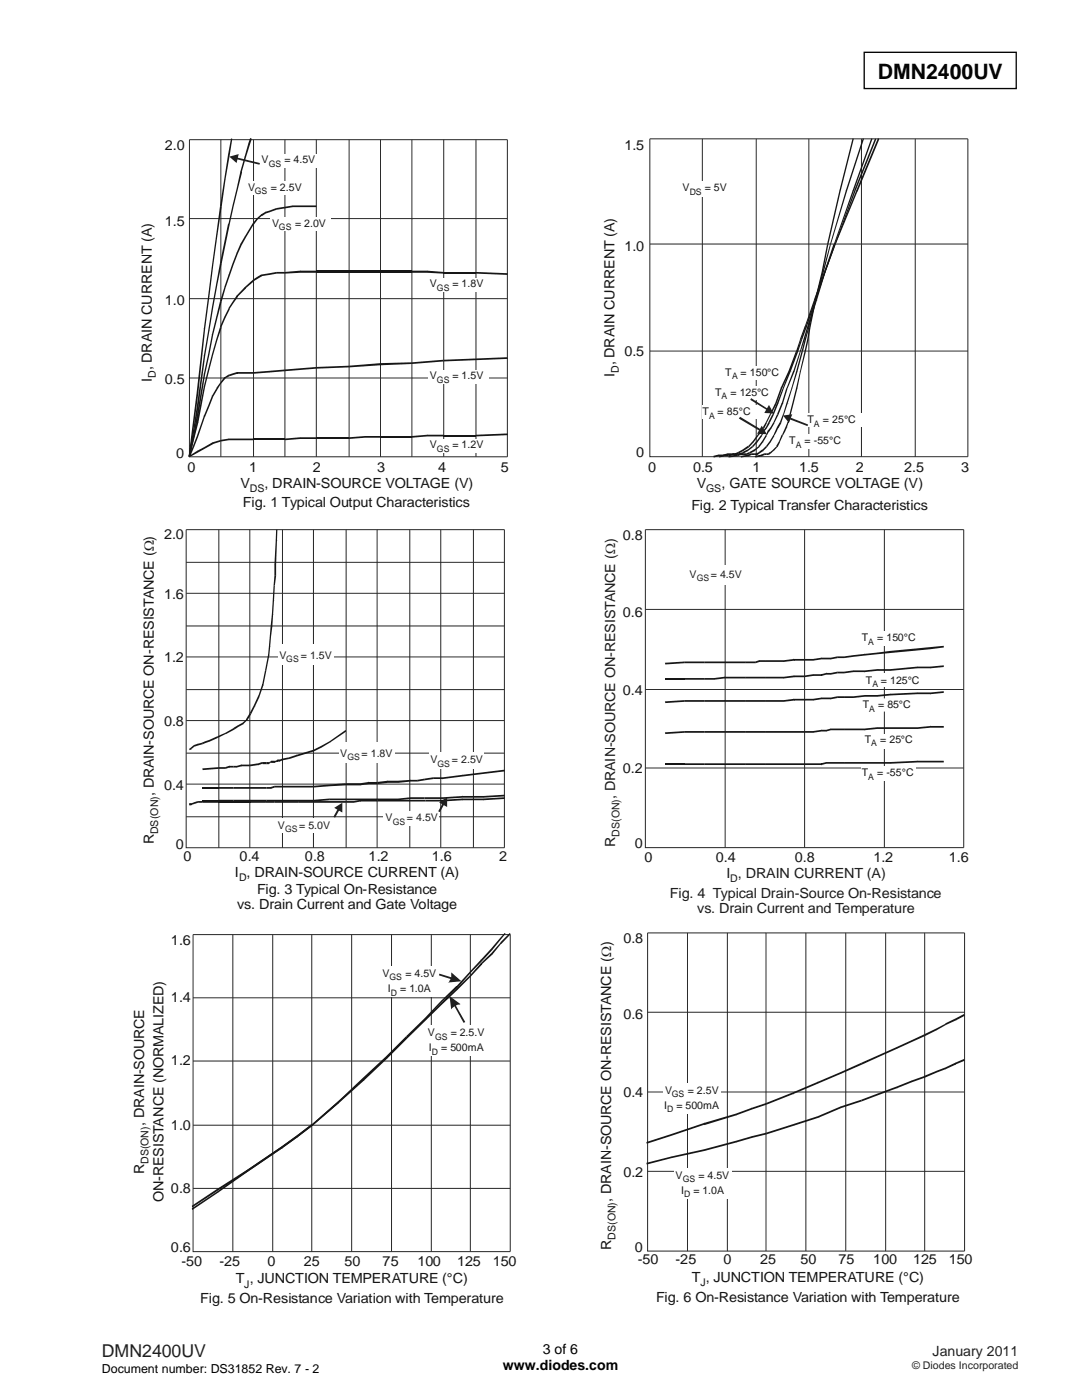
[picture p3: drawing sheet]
<svg xmlns="http://www.w3.org/2000/svg" width="216mm" height="279mm" viewBox="0 0 216 279" stroke-linecap="round" stroke-linejoin="round" font-family="sans-serif">
<path d="M172.4 10.4h30.4v7.3h-30.4z" fill="none" stroke="#000" stroke-width=".26"/>
<g fill="none" stroke="#23282b" stroke-width=".2">
<path d="M37.8 27.9h63.4v63.3h-63.4zM44.1 27.9v63.3M50.6 27.9v63.3M56.9 27.9v63.3M63.1 27.9v63.3M69.7 27.9v63.3M75.9 27.9v63.3M82.2 27.9v63.3M88.5 27.9v63.3M95 27.9v63.3M37.8 59.6h63.4M37.8 43.6h63.4"/>
<path d="M37.8 75.4h63.4"/>
</g>
<g fill="#131516">
<path d="M37.7 91l1.6-1 .2 .3-1.7 .9zM39.3 90l.1 .1zM39.3 90l1.5-.8 .1 .4-1.4 .7zM40.9 89.4v.2zM40.8 89.2l1.6-.9 .1 .3-1.6 1zM42.4 88.3l.1 .2zM42.4 88.3l1.7-.5v.3l-1.6 .5z"/>
<path d="M44.1 87.8l1.6-.3v.4l-1.6 .2zM45.7 87.5v.2zM45.7 87.5h1.6v.4h-1.6zM47.3 87.5h3.3v.4h-3.3z"/>
</g>
<path d="M50.6 87.7h6.3" fill="none" stroke="#131516" stroke-width=".34"/>
<path d="M56.9 87.5l3-.2v.3l-3 .3zM59.9 87.3v.1zM59.9 87.3h3.2v.3h-3.2z" fill="#131516"/>
<path d="M63.1 87.4h6.6" fill="none" stroke="#131516" stroke-width=".34"/>
<path d="M69.7 87.3l3.2-.3v.4l-3.2 .2zM72.9 87v.2zM72.9 87h3v.4h-3z" fill="#131516"/>
<path d="M75.9 87.2h6.3" fill="none" stroke="#131516" stroke-width=".34"/>
<path d="M82.2 87l3-.2v.3l-3 .3zM85.2 86.8v.1zM85.2 86.8h3.3v.3h-3.3z" fill="#131516"/>
<path d="M88.5 86.9h6.5" fill="none" stroke="#131516" stroke-width=".34"/>
<g fill="#131516">
<path d="M95 86.8l6.2-.3 .1 .3-6.3 .3z"/>
<path d="M56.9 73.7l6.2-.5v.4l-6.2 .5z"/>
<path d="M63.1 73.2l6.6-.2v.3l-6.6 .3z"/>
<path d="M69.7 73l6.2-.5v.4l-6.2 .4z"/>
<path d="M75.9 72.5l6.3-.2v.3l-6.3 .3z"/>
<path d="M82.2 72.3l6.3-.5v.3l-6.3 .5z"/>
<path d="M88.5 71.8l6.5-.3v.4l-6.5 .2z"/>
<path d="M95 71.5l6.2-.2 .1 .3-6.3 .3z"/>
<path d="M38.5 89l.2 .2-.8 2-.3-.1zM39.2 87.1l.3 .2-.8 1.9-.2-.2zM39.4 87.2l.1 .1zM40.7 83l.2 .1-1.4 4.2-.3-.2zM40.7 83l.2 .1zM41.5 80.9l.3 .2-.9 2-.2-.1zM42.3 79l.2 .2-.7 1.9-.3-.2zM42.3 79l.2 .1zM43.1 77.6l.3 .1-.9 1.5-.2-.2zM43.1 77.5l.1 .1zM44 76.3l.2 .2-.8 1.2-.3-.2z"/>
<path d="M44.7 75.3l.3 .2-.8 1-.2-.2zM44.7 75.3l.2 .1zM44.8 75.3l.8-.5 .2 .3-.9 .4zM45.6 74.8l.1 .1zM45.7 74.8l.7-.3 .1 .3-.7 .3zM46.4 74.5l.9-.2 .1 .3-.9 .2zM47.3 74.3v.1zM47.3 74.3h1.6v.3h-1.6zM48.9 74.3h1.7v.3h-1.7z"/>
<path d="M50.6 74.3l3.2-.3v.3l-3.2 .3zM53.8 74.2v.1zM53.8 74l3.1-.3v.4l-3.1 .2z"/>
<path d="M38.5 87.6l.2 .1-.8 3.5-.3-.1zM39.2 84.2l.4 .1-.9 3.4-.2-.1zM39.4 84.2l.2 .1zM40.7 77l.2 .1-1.3 7.2-.4-.1zM40.7 77l.2 .1zM41.5 73.7h.3l-.9 3.4-.2-.1zM42.3 70.7l.2 .1-.7 2.9h-.3zM43.1 67.7l.3 .1-.9 3-.2-.1zM43.9 65.3l.3 .1-.8 2.4-.3-.1z"/>
<path d="M44.7 63.2l.3 .2-.8 2-.3-.2zM44.7 63.2l.2 .1zM45.6 61.6l.2 .1-.8 1.7-.3-.2zM45.6 61.5l.1 .1zM46.4 60.3l.2 .2-.8 1.2-.2-.2zM47.2 59l.3 .3-.9 1.2-.2-.2zM47.2 59l.1 .2zM48.8 57.3l.3 .3-1.7 1.7-.2-.3zM48.8 57.3l.1 .1zM48.8 57.3l1.7-1.5 .2 .3-1.7 1.5z"/>
<path d="M50.5 55.8l.8-.5 .1 .3-.8 .5zM51.3 55.3l.8-.5 .2 .3-.9 .5zM52.1 54.8l.1 .1zM52.2 54.8l1.6-.3v.4l-1.6 .2zM53.8 54.7v.2zM53.8 54.5l1.4-.2v.3l-1.4 .3zM55.2 54.3v.1zM55.2 54.3h1.7v.3h-1.7z"/>
<path d="M56.9 54.3l3-.3v.4l-3 .2zM59.9 54v.2zM59.9 54h3.2v.4h-3.2z"/>
</g>
<path d="M63.1 54.2h19.1" fill="none" stroke="#131516" stroke-width=".42"/>
<path d="M82.2 54h3v.4h-3zM85.2 54v.2zM85.2 54l3.3 .3v.3l-3.3-.2z" fill="#131516"/>
<path d="M88.5 54.4h6.5" fill="none" stroke="#131516" stroke-width=".34"/>
<g fill="#131516">
<path d="M95 54.3l6.3 .2-.1 .4-6.2-.3z"/>
<path d="M38.5 87.2l.2 .1-.8 3.9-.3-.1zM38.6 87.2l.1 .1zM39.2 83l.4 .1-.9 4.2-.2-.1zM39.4 83.1h.2zM40.7 74.6l.2 .1-1.3 8.4-.4-.1zM40.7 74.6l.2 .1zM41.5 70.7l.3 .1-.9 3.9-.2-.1zM42.3 66.7l.2 .1-.7 4-.3-.1zM42.3 66.7l.2 .1zM43.1 63.2l.3 .2-.9 3.4-.2-.1zM43.1 63.2l.1 .1zM43.9 60.1l.3 .1-.8 3.2-.3-.2z"/>
<path d="M44.7 57.4l.3 .1-.8 2.7-.3-.1zM44.7 57.3l.2 .1zM45.6 54.9l.2 .1-.8 2.5-.3-.2zM45.6 54.9h.1zM46.4 52.7l.2 .1-.8 2.2-.2-.1zM47.2 50.5l.3 .1-.9 2.2-.2-.1zM47.2 50.5h.1zM48 48.7l.2 .2-.7 1.7-.3-.1zM48 48.7l.1 .2zM48.8 47.2l.3 .2-.9 1.5-.2-.2zM48.8 47.2l.1 .1zM50.4 44.6l.3 .1-1.6 2.7-.3-.2z"/>
<path d="M51.3 43.5l.1 .3-.7 1-.3-.2zM51.3 43.5l.1 .1zM51.3 43.5l.8-.7 .2 .2-.9 .8zM52.1 42.8l.1 .1zM52.1 42.8l.9-.5v.3l-.7 .5zM53 42.3v.1zM53 42.3l.8-.3v.4l-.8 .2zM53.8 42.2v.2zM53.8 42l1.4-.5v.3l-1.4 .6zM55.2 41.5v.2zM55.2 41.5l1.7-.2v.3l-1.7 .2z"/>
<path d="M56.9 41.3l1.6-.3v.3l-1.6 .3zM58.5 41v.2zM58.5 41h1.4v.3h-1.4zM59.9 41h1.6v.3h-1.6zM61.5 41h1.6v.3h-1.6z"/>
<path d="M38.5 86.2l.2 .1-.8 4.9-.3-.1zM39.2 81.3l.4 .1-.9 4.9-.2-.1zM39.4 81.3l.2 .1zM40.7 71h.2l-1.3 10.4-.4-.1zM40.7 71h.2zM41.5 66h.3l-.9 5h-.2zM42.3 61.3l.2 .1-.7 4.6h-.3zM43.1 56.6l.3 .1-.9 4.7-.2-.1zM43.1 56.6l.1 .1zM43.9 52.5l.3 .1-.8 4.1-.3-.1z"/>
<path d="M45.5 44.6l.3 .1-1.6 7.9-.3-.1zM45.5 44.6h.2zM46.4 41.2l.2 .1-.8 3.4-.2-.1zM47.2 37.7l.3 .1-.9 3.5-.2-.1zM48 34.2l.3 .2-.8 3.4-.3-.1zM48 34.2l.1 .1zM48.8 31.3l.3 .1-.9 3-.2-.2zM48.8 31.3h.1zM49.6 28.6l.3 .1-.8 2.7-.3-.1zM49.6 28.6h.1zM49.9 27.5l.3 .2-.3 1-.3-.1z"/>
<path d="M39.2 78.3l.4 .1-1.7 12.8-.3-.1zM39.4 78.3l.2 .1zM40.7 65.5l.2 .1-1.3 12.8-.4-.1zM40.7 65.5h.2zM41.5 59.1l.3 .1-.9 6.4-.2-.1zM41.5 59.1l.1 .1zM42.3 53h.2l-.7 6.2-.3-.1zM43.1 46.8l.3 .1-.9 6.1h-.2zM43.9 41.2l.3 .1-.8 5.6-.3-.1z"/>
<path d="M44.7 35.8h.3l-.8 5.5-.3-.1zM44.7 35.8h.2zM45.5 30.8l.3 .1-.8 4.9h-.3zM46.1 27.6l.3 .1-.6 3.2-.3-.1z"/>
</g>
<g fill="#fff">
<path d="M85.4 73.8h12v2.7h-12z"/>
<path d="M53.9 43.5h12v2.6h-12z"/>
<path d="M49.1 36.3h12v2.6h-12z"/>
<path d="M51.9 30.8h12v2.7h-12z"/>
</g>
<path d="M47.3 31.4l4.6 1.1-.1 .4-4.6-1.1z" fill="#1f1a17"/>
<path d="M45.8 31.3l1.8-.5-.4 1.7z" fill-rule="evenodd" fill="#1f1a17"/>
<g fill="#fff">
<path d="M85.4 87.6h12v2.7h-12z"/>
<path d="M85.4 55.5h12v2.7h-12z"/>
</g>
<path d="M129.7 27.7h63.4v63.4h-63.4zM140.1 27.7v63.4M150.9 27.7v63.4M161.4 27.7v63.4M171.9 27.7v63.4M182.6 27.7v63.4M129.7 48.7h63.4M129.7 70.1h63.4" fill="none" stroke="#23282b" stroke-width=".2"/>
<g fill="#131516">
<path d="M150.6 91l1.4-.3v.4l-1.3 .2zM152 90.9v.2zM151.9 90.7l.6-.2 .1 .3-.6 .3zM152.5 90.5l.1 .1zM152.6 90.5h.3v.3h-.3z"/>
<path d="M152.9 90.5h.4v.3h-.4zM153.3 90.6l.1 .2zM153.3 90.5l.3-.3 .2 .4-.4 .2z"/>
<path d="M153.6 90.3l.6-.5 .1 .2-.5 .6zM154.3 89.9l.1 .1zM154.2 89.8l.8-.8v.3l-.6 .7z"/>
<path d="M155.5 88l.1 .3-.5 1-.2-.3zM155.6 88.1v.2zM156 86.7l.2 .2-.6 1.3-.1-.2z"/>
<path d="M156.4 86l.3 .1-.5 .8-.1-.2zM156.7 85.2l.3 .2-.3 .7-.3-.1zM156.9 85.3l.1 .1zM157.2 84.2l.1 .2-.3 1-.3-.2zM157.2 84.3l.2 .1zM157.5 82.8h.3l-.4 1.6-.2-.1z"/>
<path d="M158.1 80.5l.2 .1-.5 2.2h-.3zM158.9 77.4l.2 .1-.8 3.1-.2-.1zM158.9 77.4l.2 .1zM159.6 74.1l.2 .1-.7 3.3-.2-.1zM160.5 70.1h.3l-1 4.1-.2-.1z"/>
<path d="M161.1 67.8l.2 .1-.5 2.2h-.3zM161.2 67.8l.1 .1zM161.5 65.2l.2 .1-.4 2.6-.2-.1zM162.6 59.9l.2 .1-1.1 5.3-.2-.1zM163.9 54.3l.3 .1-1.4 5.6-.2-.1zM164 54.3l.2 .1zM165 48.7l.3 .1-1.1 5.6-.3-.1z"/>
<path d="M167.5 38l.2 .1-2.4 10.7-.3-.1zM170.1 27.6l.3 .1-2.7 10.4-.2-.1z"/>
<path d="M147.8 91l1.6-.3v.4l-1.6 .2zM149.4 90.9v.2zM149.3 90.7l.6-.2 .1 .3-.6 .3zM149.9 90.5l.1 .1zM150 90.5h.5v.3h-.5z"/>
<path d="M150.5 90.5h.6v.3h-.6zM151.1 90.6l.1 .2zM151 90.5l.4-.3 .1 .4-.3 .2z"/>
<path d="M151.4 90.2l.7-.5 .2 .3-.8 .6zM152.2 89.9l.1 .1zM152.1 89.8l.7-.8 .2 .3-.7 .7z"/>
<path d="M153.6 88l.2 .3-.8 1-.2-.3zM153.7 88.1l.1 .2zM154.4 86.7l.1 .3-.7 1.3-.2-.3z"/>
<path d="M154.7 86l.3 .1-.5 .8-.1-.2zM155 85.2l.3 .2-.3 .7-.3-.1zM155 85.2l.2 .1zM155.6 84.2l.3 .3-.6 1-.3-.3zM155.7 84.3l.2 .2zM156.2 82.7l.2 .1-.5 1.6-.3-.2z"/>
<path d="M156.9 80.5l.3 .1-.8 2.2h-.2zM157.1 80.5l.1 .1zM157.9 77.4l.2 .1-.9 3.1-.3-.1zM158 77.4l.1 .1zM158.9 74.1l.2 .1-1 3.3-.2-.1zM158.9 74.1l.2 .1zM160 70.1h.2l-1.1 4.1-.2-.1z"/>
<path d="M160.5 67.8l.3 .1-.6 2.2h-.2zM161.3 65.2l.2 .1-.7 2.6-.3-.1zM161.4 65.2l.1 .1zM162.6 59.9l.2 .1-1.3 5.3-.3-.1zM164.1 54.3l.3 .1-1.6 5.6-.2-.1zM165.6 48.7l.2 .1-1.4 5.6-.3-.1z"/>
<path d="M168.8 38l.2 .1-3.2 10.7-.2-.1zM168.8 38h.1zM172.1 27.6l.3 .1-3.4 10.4-.2-.1z"/>
<path d="M145.4 91l1.7-.3v.4l-1.7 .2zM147.1 90.9l.1 .2zM147.1 90.7l.7-.2v.3l-.6 .3zM147.8 90.5v.1zM147.8 90.5h.6v.3h-.6z"/>
<path d="M148.4 90.5h.4v.3h-.4zM148.8 90.5h.1v.3h-.1zM148.9 90.6l.1 .2zM148.9 90.5l.6-.3 .1 .4-.6 .2z"/>
<path d="M149.5 90.2l1-.5 .1 .3-1 .6zM150.5 89.9l.1 .1zM150.4 89.8l1-.8 .1 .3-.9 .7z"/>
<path d="M152.1 88l.2 .3-.8 1-.2-.3zM152.2 88.1l.1 .2zM152.8 86.7l.2 .3-.7 1.3-.2-.3z"/>
<path d="M153.2 86l.2 .1-.4 .8-.2-.2zM153.2 86l.1 .1zM153.8 85.2l.1 .3-.5 .7-.2-.2zM153.9 85.3v.2zM154.4 84.2l.1 .3-.6 1-.1-.3zM154.5 84.3v.2zM155 82.7l.3 .1-.8 1.6-.1-.2z"/>
<path d="M156 80.4l.2 .2-.9 2.2-.3-.1zM156.1 80.5l.1 .1zM156.9 77.4l.3 .1-1 3.1-.2-.1zM157 77.3l.1 .1h-.2zM158.3 74l.2 .2-1.3 3.3-.2-.2zM158.3 74.1l.2 .1zM159.6 70.1h.2l-1.3 4.1-.2-.1z"/>
<path d="M160.3 67.8l.2 .1-.7 2.2h-.2zM160.5 67.8v.1zM161.1 65.2l.2 .1-.8 2.6-.2-.1zM161.1 65.2h.1zM162.8 59.9l.2 .1-1.7 5.3-.2-.1zM162.9 59.9l.1 .1zM164.4 54.3l.3 .1-1.7 5.6-.2-.1zM164.4 54.3h.2zM166.3 48.7l.3 .1-1.9 5.6-.3-.1z"/>
<path d="M170.1 38l.3 .1-3.8 10.7-.2-.1zM173.8 27.6l.3 .1-3.7 10.4-.3-.1z"/>
<path d="M143.5 91l1-.3v.4l-1 .2zM144.5 90.7v.2zM144.5 90.7h.9v.4h-.9zM145.4 90.9l.1 .2zM145.4 90.7l.9-.2 .1 .3-.9 .3zM146.3 90.5v.1zM146.3 90.5h.8v.3h-.8z"/>
<path d="M147.1 90.5h.6v.3h-.6zM147.7 90.6v.2zM147.6 90.5l.6-.3 .1 .4-.6 .2z"/>
<path d="M148.2 90.2l.9-.5 .1 .3-.9 .6zM149.2 89.9v.1zM149.1 89.8l1-.8 .1 .3-1 .7z"/>
<path d="M151 88l.2 .3-1 1-.1-.3zM151.1 88.1l.1 .2zM151.9 86.7l.2 .3-.9 1.3-.2-.3z"/>
<path d="M152.3 86l.2 .1-.4 .8-.2-.2zM152.3 86v.1zM152.8 85.2l.2 .3-.6 .7-.1-.2zM152.9 85.3l.1 .2zM153.4 84.2l.2 .3-.6 1-.2-.3zM153.5 84.3l.1 .2zM154.1 82.7l.3 .1-.8 1.6-.2-.2z"/>
<path d="M155 80.4l.3 .2-.9 2.2-.3-.1zM155.2 80.5l.1 .1zM156.2 77.3l.2 .2-1.1 3.1-.3-.2zM156.2 77.3l.1 .1zM157.5 74l.3 .2-1.4 3.3-.2-.2zM157.7 74.1l.1 .1zM159 70l.3 .1-1.5 4.1-.3-.2z"/>
<path d="M159.8 67.8l.2 .1-.7 2.2h-.3zM159.8 67.7l.1 .1zM160.7 65.2l.3 .1-1 2.6-.2-.2zM160.8 65.2l.2 .1zM162.6 59.9l.2 .1-1.8 5.3-.3-.1zM162.7 59.9l.1 .1zM164.4 54.3l.3 .1-1.9 5.6-.2-.1zM164.4 54.3h.2zM166.6 48.7l.1 .1-2 5.6-.3-.1z"/>
<path d="M170.5 38l.2 .1-4 10.7-.1-.1zM170.5 38h.1zM174.6 27.6l.3 .2-4.2 10.3-.2-.1z"/>
<path d="M142.3 91l1.1-.3v.4l-1 .2zM143.4 90.7v.2zM143.4 90.7h.9v.4h-.9zM144.3 90.9v.2zM144.3 90.7l.9-.2v.3l-.9 .3zM145.2 90.5v.1zM145.2 90.5h.8v.3h-.8z"/>
<path d="M146 90.5h.3v.3h-.3zM146.3 90.5h.4v.3h-.4zM146.7 90.6v.2zM146.7 90.5l.6-.3v.4l-.6 .2z"/>
<path d="M147.3 90.2l.9-.5 .1 .3-1 .6zM148.3 89.9v.1zM148.2 89.7l1.1-.8 .2 .4-1.2 .7z"/>
<path d="M150.2 88l.2 .3-.9 1-.2-.3zM150.3 88.1l.1 .2zM151.2 86.7l.1 .3-.9 1.3-.2-.3z"/>
<path d="M151.7 86l.2 .2-.6 .8-.1-.3zM152.3 85.2l.1 .3-.5 .7-.2-.2zM152.3 85.3l.2 .2zM152.8 84.2l.2 .3-.5 1-.2-.3zM152.9 84.3l.1 .2zM153.6 82.7l.2 .1-.8 1.6-.2-.2z"/>
<path d="M154.7 80.4l.3 .2-1.2 2.2-.2-.1zM154.8 80.5l.2 .1zM155.8 77.3l.3 .2-1.1 3.1-.3-.2zM155.8 77.3l.2 .1zM157.3 74l.3 .2-1.5 3.3-.3-.2zM157.4 74.1l.2 .1zM158.9 70l.1 .1-1.4 4.1-.3-.2z"/>
<path d="M159.6 67.8l.2 .1-.7 2.2h-.2zM159.6 67.7l.1 .1zM160.5 65.2l.2 .1-.9 2.6-.2-.2zM160.6 65.2l.1 .1zM162.4 59.9l.3 .1-2 5.3-.2-.1zM162.4 59.8l.1 .1zM164.4 54.3l.3 .1-2 5.6-.3-.2zM166.6 48.7l.1 .1-2 5.6-.3-.1z"/>
<path d="M170.9 38l.2 .1-4.4 10.7-.1-.2zM170.9 38h.1zM175.2 27.5l.3 .3-4.4 10.4-.2-.2z"/>
</g>
<g fill="#fff">
<path d="M135.6 36.2h10.6v3h-10.6z"/>
<path d="M157.3 86.7h11v2.8h-11z"/>
<path d="M161 82.5h10.9v2.8h-10.9z"/>
<path d="M142.5 77h10.9v2.8h-10.9z"/>
<path d="M144.6 73h11.3v2.8h-11.3z"/>
</g>
<g fill="#1f1a17">
<path d="M149.9 79.5l3.3 2.1-.2 .2-3.3-2z"/>
<path d="M157.8 83.4l3.4 1.3-.1 .3-3.5-1.3z"/>
</g>
<g fill="#1f1a17">
<path d="M153.4 80.8l1 1.7-1.9-.1 .9-1.6 1 1.7z" fill-rule="evenodd"/>
<path d="M156.2 82.9l1.9-.2-.7 1.7z" fill-rule="evenodd"/>
</g>
<path d="M140.1 80.8h10.9v2.8h-10.9z" fill="#fff"/>
<path d="M147.7 83.2l4 2.4-.1 .4-4.2-2.5z" fill="#1f1a17"/>
<path d="M152 85l1 1.7-1.9-.1 .9-1.6 1 1.7z" fill-rule="evenodd" fill="#1f1a17"/>
<g fill="none" stroke="#23282b" stroke-width=".2">
<path d="M37.1 105.7h63.5v63.5h-63.5zM37.1 112.2h63.5M37.1 118.4h63.5M43.7 105.7v63.5M49.8 105.7v63.5M56.4 105.7v63.5M62.5 105.7v63.5M69.1 105.7v63.5M75.2 105.7v63.5M81.8 105.7v63.5M87.9 105.7v63.5M94.5 105.7v63.5"/>
<path d="M37.1 137.6h63.5M37.1 124.9h63.5M37.1 131.1h63.5M37.1 150.3h63.5M37.1 156.5h63.5M37.1 143.8h63.5M37.1 163h63.5"/>
</g>
<g fill="#131516">
<path d="M40.4 153.4l3.3-.3v.3l-3.3 .3z"/>
<path d="M43.7 153.1h.7v.3h-.7zM44.4 153.1h.5v.3h-.5zM44.9 153.3l.1 .1zM44.9 153.1l.8-.3 .1 .4-.8 .2zM45.7 152.8v.2zM45.7 152.8h.9v.4h-.9z"/>
<path d="M46.6 152.8h.6v.4h-.6zM47.2 153v.2zM47.2 152.8l1-.2v.3l-1 .3zM48.2 152.6v.2zM48.2 152.6h1.6v.3h-1.6zM49.8 152.8l.1 .1zM49.8 152.6l1.7-.3 .1 .4-1.7 .2zM51.6 152.5v.2zM51.5 152.3l.8-.2 .1 .3-.8 .3zM52.3 152.1l.1 .2zM52.4 152.1h.7v.4h-.7z"/>
<path d="M53.1 152.1h.6v.4h-.6zM53.7 152.3v.2zM53.7 152.2l.3-.3 .1 .3-.4 .2zM54.1 151.8v.2zM54.1 151.8h.7v.5h-.7zM54.8 152v.3zM54.8 151.9l.6-.2v.3l-.6 .2zM55.4 151.6v.2zM55.4 151.6h.4v.4h-.4zM55.8 151.8v.2zM55.7 151.7l.6-.3 .1 .3-.6 .3z"/>
<path d="M56.3 151.4l1.3-.2v.3l-1.2 .2zM57.6 151.3l.1 .2zM57.6 151.2l1.6-.6v.4l-1.5 .5zM59.2 150.6v.2zM59.2 150.6l1.7-.5v.4l-1.7 .5zM60.9 150.1l1.6-.5 .1 .4-1.7 .5z"/>
<path d="M62.5 149.6l1.6-.7 .1 .3-1.6 .8zM64.1 149l.1 .2zM64.1 148.9l1.7-1v.3l-1.6 1zM65.8 148v.2zM65.8 147.9l3.2-2.2 .1 .3-3.3 2.2z"/>
</g>
<path d="M40.4 157.2h3.3" fill="none" stroke="#131516" stroke-width=".34"/>
<g fill="#131516">
<path d="M43.7 157.1h.7v.3h-.7zM44.4 157.1h.5v.3h-.5zM44.9 157.1h.8v.3h-.8zM45.7 157.1h.9v.3h-.9z"/>
<path d="M46.6 157.1h.6v.3h-.6zM47.2 157.1h1v.3h-1zM48.2 157.1h1.6v.3h-1.6zM49.8 157.1h1.8v.3h-1.8zM51.6 157.1h.8v.3h-.8zM52.4 157.1h.7v.3h-.7z"/>
<path d="M53.1 157.1h.6v.3h-.6zM53.7 157.1h.4v.3h-.4zM54.1 157.2v.2zM54 157.1l.8-.3v.4l-.7 .2zM54.8 156.8v.2zM54.8 156.8h.6v.4h-.6zM55.4 156.8h.4v.4h-.4zM55.8 156.8h.6v.4h-.6z"/>
<path d="M56.4 156.8h1.2v.4h-1.2zM57.6 156.8h1.6v.4h-1.6zM59.2 156.8h1.7v.4h-1.7zM60.9 156.8h1.6v.4h-1.6z"/>
<path d="M62.5 156.8l3.3-.2v.3l-3.2 .3zM65.8 156.6l3.2-.3 .1 .4-3.3 .2z"/>
<path d="M69.1 156.3h1.4v.4h-1.4zM70.5 156.3h1.4v.4h-1.4zM71.9 156.5v.2zM71.9 156.3l1.7-.2v.4l-1.7 .2zM73.6 156.1v.2zM73.6 156.1h1.6v.4h-1.6z"/>
<path d="M75.2 156.1l2.2-.3v.4l-2.1 .3zM77.4 155.8v.3zM77.4 155.8h2.1v.4h-2.1zM79.5 156.1v.1zM79.5 155.8l2.4-.2v.4l-2.4 .2zM81.9 155.6v.2zM81.9 155.6h1.3v.4h-1.3zM83.2 155.8l.1 .2zM83.2 155.6l1.5-.2 .1 .3-1.5 .3z"/>
<path d="M84.7 155.4l1.7-.3 .1 .4-1.7 .2zM86.4 155.1l.1 .2zM86.5 155.1h1.9v.4h-1.9zM88.4 155.3v.2zM88.4 155.1l4-.5v.4l-4 .5zM92.4 154.6v.2zM92.4 154.6l4.1-.5v.4l-4.1 .5zM96.5 154.1l4.1-.5 .1 .3-4.2 .6z"/>
</g>
<path d="M40.4 159.8h3.3" fill="none" stroke="#131516" stroke-width=".34"/>
<g fill="#131516">
<path d="M43.7 159.6h.7v.4h-.7zM44.4 159.6h.5v.4h-.5zM44.9 159.6h.8v.4h-.8zM45.7 159.6h.9v.4h-.9z"/>
<path d="M46.6 159.6h.6v.4h-.6zM47.2 159.6h1v.4h-1zM48.2 159.6h1.6v.4h-1.6zM49.8 159.6h1.8v.4h-1.8zM51.6 159.6h.8v.4h-.8zM52.4 159.6h.7v.4h-.7z"/>
<path d="M53.1 159.6h.6v.4h-.6zM53.7 159.6h.4v.4h-.4zM54.1 159.6h.7v.4h-.7zM54.8 159.6h.6v.4h-.6zM55.4 159.6h.4v.4h-.4zM55.8 159.6h.6v.4h-.6z"/>
<path d="M56.4 159.6h1.2v.4h-1.2zM57.6 159.6h1.6v.4h-1.6zM59.2 159.6h1.7v.4h-1.7zM60.9 159.6h1.6v.4h-1.6z"/>
<path d="M62.5 159.6l3.3-.2v.3l-3.2 .3zM65.8 159.4v.1zM65.8 159.4h3.3v.3h-3.3z"/>
<path d="M69.1 159.4h1.4v.3h-1.4zM70.5 159.4h1.4v.3h-1.4zM71.9 159.4h1.7v.3h-1.7zM73.6 159.4h1.6v.3h-1.6z"/>
<path d="M75.2 159.4h2.2v.3h-2.2zM77.4 159.4h2.1v.3h-2.1zM79.5 159.5v.2zM79.5 159.4l2.4-.3v.3l-2.4 .3zM81.9 159.1v.2zM81.9 159.1h1.3v.3h-1.3zM83.2 159.1h1.5v.3h-1.5z"/>
<path d="M84.7 159.1h1.8v.3h-1.8zM86.5 159.1h1.9v.3h-1.9zM88.4 159.3v.1zM88.4 159.1l4-.2v.3l-4 .2zM92.4 158.9v.1zM92.4 158.9h4.1v.3h-4.1zM96.5 159v.2zM96.5 158.9l4.1-.3 .1 .3-4.2 .3z"/>
<path d="M37.7 149.5l.4-.3 .1 .3-.4 .2zM38.2 149.4v.1zM38.1 149.2l.6-.5 .1 .3-.6 .5z"/>
<path d="M38.7 148.7l.7-.3 .1 .4-.7 .2zM39.4 148.4l.1 .2zM39.4 148.4l1-.2v.3l-.9 .3z"/>
<path d="M40.4 148.2l.6-.3v.4l-.6 .2zM41 147.9v.2zM41 147.9l.7-.2 .1 .3-.8 .3zM41.8 147.8v.2zM41.7 147.7l1.7-.8 .1 .4-1.7 .7z"/>
<path d="M43.4 146.9l1.5-.6 .1 .2-1.5 .8zM45 146.3l.1 .2zM44.9 146.3l1.8-1.1 .1 .4-1.7 .9z"/>
<path d="M46.6 145.2l.9-.5 .1 .4-.8 .5zM47.5 144.7v.2zM47.5 144.7l.9-.5 .1 .4-.9 .5zM48.4 144.4l.1 .2zM48.4 144.2l.8-.6 .1 .2-.8 .8zM49.2 143.6l.1 .2zM49.8 142.3l.3 .2-.8 1.3-.2-.2z"/>
<path d="M50.6 140.8l.3 .2-.8 1.5-.3-.2zM50.8 140.9l.1 .1zM51.5 138.8l.3 .3-.9 1.9-.3-.2zM51.7 139l.1 .1zM52.3 136.6l.3 .2-.8 2.2-.3-.1zM52.5 136.7l.1 .1zM52.9 133.7l.2 .1-.5 3-.3-.1z"/>
<path d="M53.5 130.7l.2 .1-.6 3-.2-.1zM53.6 130.8h.1zM53.7 129l.2 .1-.2 1.7h-.2zM53.8 129l.1 .1zM53.8 127h.3l-.2 2.1-.2-.1zM54 125l.3 .1-.2 1.9h-.3zM54.2 125.1h.1zM54.3 122.6h.2l-.2 2.5-.3-.1zM54.3 122.6h.2zM54.4 119.8h.3l-.2 2.8h-.2zM54.6 116.9h.2l-.1 2.9h-.3z"/>
<path d="M54.8 114.9h.3l-.3 2h-.2zM54.9 114.9h.2zM54.8 112.6h.3v2.3h-.3zM54.8 112.6h.1zM55 107.9h.3l-.2 4.7h-.3zM55.1 107.9h.2zM55.1 105.7h.3l-.1 2.2h-.3z"/>
<path d="M37.7 160.3h.5v.4h-.5zM38.2 160.5v.2zM38.1 160.4l.6-.3 .1 .4-.6 .1z"/>
<path d="M38.7 160.1l.7-.2 .1 .3-.7 .3zM39.4 159.9l.1 .1zM39.5 159.9h.9v.3h-.9z"/>
<path d="M40.4 159.9h.6v.3h-.6zM41 159.9h.8v.3h-.8zM41.8 159.9h1.7v.3h-1.7z"/>
</g>
<path d="M43.5 160h6.4" fill="none" stroke="#131516" stroke-width=".34"/>
<g fill="#131516">
<path d="M49.9 159.9h1.8v.3h-1.8zM51.7 159.9h.8v.3h-.8zM52.5 159.9h.6v.3h-.6z"/>
<path d="M53.1 159.9h.5v.3h-.5zM53.6 159.9h.4v.3h-.4zM54 159.9h.8v.3h-.8z"/>
<path d="M54.8 159.9h.7v.3h-.7zM55.5 159.9h.2v.3h-.2zM55.7 159.9h.6v.3h-.6z"/>
<path d="M56.3 159.9h.7v.3h-.7zM57 159.9h.8v.3h-.8zM57.8 159.9h1.7v.3h-1.7z"/>
<path d="M59.5 159.9h.8v.3h-.8zM60.3 159.9h.6v.3h-.6zM60.9 159.9h.7v.3h-.7zM61.6 159.9h.9v.3h-.9z"/>
<path d="M62.5 159.9h1.4v.3h-1.4zM63.9 159.9h1.7v.3h-1.7zM65.6 159.9h1.7v.3h-1.7zM67.3 159.9h1.8v.3h-1.8z"/>
<path d="M69.1 159.9h1.5v.3h-1.5zM70.6 160v.2zM70.6 159.9l1.3-.3v.4l-1.3 .2zM71.9 159.6v.2zM71.9 159.6h1.7v.4h-1.7zM73.6 159.6h1.7v.4h-1.7z"/>
<path d="M75.3 159.6h2.1v.4h-2.1zM77.4 159.6h2.2v.4h-2.2zM79.6 159.6h2.4v.4h-2.4zM82 159.6h1.4v.4h-1.4zM83.4 159.6h1.5v.4h-1.5z"/>
<path d="M84.9 159.6h1.7v.4h-1.7zM86.6 159.6h1.7v.4h-1.7zM88.3 159.8v.2zM88.3 159.6l4-.2 .1 .3-4.1 .3zM92.3 159.4v.1zM92.3 159.4h4.2v.3h-4.2zM96.5 159.5v.2zM96.5 159.4l4.2-.3v.3l-4.2 .3z"/>
</g>
<g fill="#fff">
<path d="M67.8 148.2h11v4.1h-11z"/>
<path d="M76.6 161.8h11v3h-11z"/>
<path d="M85.6 150.2h10.9v3.2h-10.9z"/>
<path d="M55.6 128.7h11v4h-11z"/>
<path d="M55.2 163.3h10.9v3h-10.9z"/>
</g>
<g fill="#1f1a17">
<path d="M67.4 161.5l.3 .1-.8 1.6-.4-.2z"/>
<path d="M88.3 160.4l.3 .1-.8 1.6-.4-.2z"/>
</g>
<g fill="#1f1a17">
<path d="M66.7 161.2l1.6-1v2l-1.6-1 1.6-1z" fill-rule="evenodd"/>
<path d="M87.6 160.1l1.6-1v2l-1.6-1 1.6-1z" fill-rule="evenodd"/>
</g>
<path d="M128.8 105.7h63.5v63.5h-63.5zM144.7 105.7v63.5M160.5 105.7v63.5M176.5 105.7v63.5M128.8 137.6h63.5M128.8 121.6h63.5M128.8 153.3h63.5" fill="none" stroke="#23282b" stroke-width=".2"/>
<path d="M132.8 152.5h3.9" fill="none" stroke="#131516" stroke-width=".34"/>
<g fill="#131516">
<path d="M132.7 146.2l4-.3v.3l-3.9 .3z"/>
<path d="M132.7 140l4-.3v.4l-3.9 .2z"/>
<path d="M136.7 152.3h.9v.4h-.9zM137.6 152.3h.7v.4h-.7zM138.3 152.3h1v.4h-1zM139.3 152.3h1.3v.4h-1.3z"/>
<path d="M140.6 152.3h.8v.4h-.8zM141.4 152.3h1.1v.4h-1.1zM142.5 152.3h2v.4h-2zM144.5 152.3h2.3v.4h-2.3zM146.8 152.3h1.1v.4h-1.1zM147.9 152.3h.8v.4h-.8z"/>
<path d="M148.7 152.3h.6v.4h-.6zM149.3 152.3h.5v.4h-.5zM149.8 152.3h.9v.4h-.9zM150.7 152.3h.8v.4h-.8zM151.5 152.3h.6v.4h-.6zM152.1 152.3h.6v.4h-.6z"/>
<path d="M152.7 152.3h1.6v.4h-1.6zM154.3 152.3h2.1v.4h-2.1zM156.4 152.3h2v.4h-2zM158.4 152.3h2.1v.4h-2.1z"/>
<path d="M160.5 152.3h1.7v.4h-1.7zM162.2 152.3h1.7v.4h-1.7zM163.9 152.5v.2zM163.9 152.3l1-.2v.3l-1 .3zM164.9 152.1v.2zM164.9 152.1h.9v.3h-.9zM165.8 152.1h1.4v.3h-1.4zM167.2 152.1h1.2v.3h-1.2z"/>
<path d="M168.4 152.1h1.9v.3h-1.9zM170.3 152.1h2.3v.3h-2.3zM172.6 152.1h2.4v.3h-2.4zM175 152.1h2.7v.3h-2.7zM177.7 152.3v.1zM177.7 152.1l5.4-.3v.4l-5.4 .2zM183.1 151.8v.2zM183.1 151.8h2.6v.4h-2.6zM185.7 151.8h2.6v.4h-2.6z"/>
<path d="M136.7 145.9h.9v.3h-.9zM137.6 145.9h.7v.3h-.7zM138.3 145.9h1v.3h-1zM139.3 145.9h1.3v.3h-1.3z"/>
<path d="M140.6 145.9h.8v.3h-.8zM141.4 145.9h1.1v.3h-1.1zM142.5 145.9h2v.3h-2zM144.5 145.9h2.3v.3h-2.3zM146.8 145.9h1.1v.3h-1.1zM147.9 145.9h.8v.3h-.8z"/>
<path d="M148.7 145.9h.6v.3h-.6zM149.3 145.9h.5v.3h-.5zM149.8 145.9h.9v.3h-.9zM150.7 145.9h.8v.3h-.8zM151.5 145.9h.6v.3h-.6zM152.1 145.9h.6v.3h-.6z"/>
<path d="M152.7 145.9h1.6v.3h-1.6zM154.3 145.9h2.1v.3h-2.1zM156.4 145.9h2v.3h-2zM158.4 145.9h2.1v.3h-2.1z"/>
<path d="M160.5 145.9h1.7v.3h-1.7zM162.2 146.1v.1zM162.2 145.9l1.7-.3v.4l-1.7 .2zM163.9 145.6v.2zM163.9 145.6h1v.4h-1zM164.9 145.8v.2zM164.9 145.6l.9-.2v.3l-.9 .3zM165.8 145.4v.2zM165.8 145.4h1.4v.3h-1.4zM167.2 145.4h1.2v.3h-1.2z"/>
<path d="M168.4 145.4h1.9v.3h-1.9zM170.3 145.4h2.3v.3h-2.3zM172.6 145.6v.1zM172.6 145.4l2.4-.3v.4l-2.4 .2zM175 145.1v.2zM175 145.1h2.7v.4h-2.7zM177.7 145.1h5.4v.4h-5.4zM183.1 145.3v.2zM183.1 145.1l2.6-.2v.3l-2.6 .3zM185.7 144.9v.2zM185.7 144.9h2.6v.3h-2.6z"/>
<path d="M136.7 139.7h.9v.4h-.9zM137.6 139.7h.7v.4h-.7zM138.3 139.7h1v.4h-1zM139.3 139.7h1.3v.4h-1.3z"/>
<path d="M140.6 139.7h.8v.4h-.8zM141.4 139.7h1.1v.4h-1.1zM142.5 139.7h2v.4h-2zM144.5 139.7h2.3v.4h-2.3zM146.8 139.7h1.1v.4h-1.1zM147.9 139.7h.8v.4h-.8z"/>
<path d="M148.7 139.7h.6v.4h-.6zM149.3 139.7h.5v.4h-.5zM149.8 139.7h.9v.4h-.9zM150.7 139.7h.8v.4h-.8zM151.5 139.7h.6v.4h-.6zM152.1 139.7h.6v.4h-.6z"/>
<path d="M152.7 139.7h1.6v.4h-1.6zM154.3 139.7h2.1v.4h-2.1zM156.4 139.9v.2zM156.4 139.7l2-.2 .1 .3-2.1 .3zM158.4 139.5v.1zM158.4 139.5h2.1v.3h-2.1z"/>
<path d="M160.5 139.5h1.7v.3h-1.7zM162.2 139.6v.2zM162.2 139.5l1.7-.3v.4l-1.7 .2zM163.9 139.2v.2zM163.9 139.2h1v.4h-1zM164.9 139.2h.9v.4h-.9zM165.8 139.4v.2zM165.8 139.2l1.3-.2 .1 .3-1.4 .3zM167.1 139l.1 .1zM167.2 139h1.2v.3h-1.2z"/>
<path d="M168.4 139h1.9v.3h-1.9zM170.3 139.1v.2zM170.3 139l2.3-.3v.3l-2.3 .3zM172.6 138.7v.2zM172.6 138.7h2.4v.3h-2.4zM175 138.9v.1zM175 138.7l2.7-.2v.3l-2.7 .2zM177.7 138.5v.1zM177.7 138.5l5.4-.3v.3l-5.4 .3zM183.1 138.2v.2zM183.1 138.2h2.6v.3h-2.6zM185.7 138.4v.1zM185.7 138.2l2.6-.3v.4l-2.6 .2z"/>
</g>
<path d="M132.8 135.5h3.9" fill="none" stroke="#131516" stroke-width=".34"/>
<g fill="#131516">
<path d="M132.7 132.3l4-.3v.4l-3.9 .2z"/>
<path d="M136.7 135.3h.9v.4h-.9zM137.6 135.3h.7v.4h-.7zM138.3 135.3h1v.4h-1zM139.3 135.3h1.3v.4h-1.3z"/>
<path d="M140.6 135.3h.8v.4h-.8zM141.4 135.3h1.1v.4h-1.1zM142.5 135.5v.2zM142.5 135.3l2-.2v.3l-2 .3zM144.5 135.1v.1zM144.5 135.1h2.3v.3h-2.3zM146.8 135.1h1.1v.3h-1.1zM147.9 135.1h.8v.3h-.8z"/>
<path d="M148.7 135.1h.6v.3h-.6zM149.3 135.1h.5v.3h-.5zM149.8 135.1h.9v.3h-.9zM150.7 135.1h.8v.3h-.8zM151.5 135.1h.6v.3h-.6zM152.1 135.1h.6v.3h-.6z"/>
<path d="M152.7 135.1h1.6v.3h-1.6zM154.3 135.1h2.1v.3h-2.1zM156.4 135.2v.2zM156.4 135.1l2-.3 .1 .3-2.1 .3zM158.4 134.8v.2zM158.4 134.8h2.1v.3h-2.1z"/>
<path d="M160.5 134.8l1.7-.2v.3l-1.7 .2zM162.2 134.6v.1zM162.2 134.6h1.7v.3h-1.7zM163.9 134.7v.2zM163.9 134.6l1-.3v.3l-1 .3zM164.9 134.3v.2zM164.9 134.3h.9v.3h-.9zM165.8 134.5v.1zM165.8 134.3l1.3-.3 .1 .4-1.4 .2zM167.1 134l.1 .2zM167.2 134h1.2v.4h-1.2z"/>
<path d="M168.4 134l1.9-.2v.3l-1.9 .3zM170.3 133.8v.2zM170.3 133.8h2.3v.3h-2.3zM172.6 134v.1zM172.6 133.8l2.4-.3v.4l-2.4 .2zM175 133.5v.2zM175 133.5h2.7v.4h-2.7zM177.7 133.7v.2zM177.7 133.5l5.4-.5v.4l-5.4 .5zM183.1 133v.2zM183.1 133h2.6v.4h-2.6zM185.7 133.2v.2zM185.7 133l2.6-.2v.3l-2.6 .3z"/>
<path d="M136.7 132h.9v.4h-.9zM137.6 132h.7v.4h-.7zM138.3 132h1v.4h-1zM139.3 132h1.3v.4h-1.3z"/>
<path d="M140.6 132h.8v.4h-.8zM141.4 132h1.1v.4h-1.1zM142.5 132h2v.4h-2zM144.5 132h2.3v.4h-2.3zM146.8 132h1.1v.4h-1.1zM147.9 132h.8v.4h-.8z"/>
<path d="M148.7 132h.6v.4h-.6zM149.3 132h.5v.4h-.5zM149.8 132h.9v.4h-.9zM150.7 132.2l.1 .2zM150.7 132l.8-.2 .1 .3-.8 .3zM151.5 131.8v.1zM151.5 131.8h.6v.3h-.6zM152.1 131.8h.6v.3h-.6z"/>
<path d="M152.7 131.8h1.6v.3h-1.6zM154.3 131.8h2.1v.3h-2.1zM156.4 131.9v.2zM156.4 131.8l2-.3 .1 .3-2.1 .3zM158.4 131.5v.2zM158.4 131.5h2.1v.3h-2.1z"/>
<path d="M160.5 131.5h1.7v.3h-1.7zM162.2 131.7v.1zM162.2 131.5l1.7-.2v.3l-1.7 .2zM163.9 131.3v.1zM163.9 131.3h1v.3h-1zM164.9 131.3h.9v.3h-.9zM165.8 131.4v.2zM165.8 131.3l1.3-.3 .1 .3-1.4 .3zM167.1 131l.1 .2zM167.2 131h1.2v.3h-1.2z"/>
<path d="M168.4 131l1.9-.3v.4l-1.9 .2zM170.3 130.7v.2zM170.3 130.7l2.3-.2v.3l-2.3 .3zM172.6 130.5v.2zM172.6 130.5l2.4-.3v.4l-2.4 .2zM175 130.2v.2zM175 130.2l2.7-.3v.4l-2.7 .3zM177.7 129.9l5.4-.5v.4l-5.4 .5zM183.1 129.4l2.6-.3v.5l-2.6 .2zM185.7 129.1l2.6-.2v.3l-2.6 .4z"/>
</g>
<g fill="#fff">
<path d="M171.8 153h10.9v2.8h-10.9z"/>
<path d="M172.1 146.5h10.9v2.8h-10.9z"/>
<path d="M172.7 134.4h10.9v2.7h-10.9z"/>
<path d="M171.9 126h11.3v2.8h-11.3z"/>
<path d="M136.3 112.9h11.5v3.8h-11.5z"/>
</g>
<path d="M172.1 139.6l.5-.2h8.8l.5 .3v2l-.5 .3h-8.8a.58 .58 0 0 1-.6-.6v-1.4z" fill-rule="evenodd" fill="#fff"/>
<path d="M38.5 186.5h63.3v63.3h-63.3zM38.5 199.1h63.3M46.5 186.5v63.3M54.4 186.5v63.3M62.2 186.5v63.3M70.2 186.5v63.3M78.1 186.5v63.3M86.1 186.5v63.3M93.9 186.5v63.3M38.5 211.8h63.3M38.5 237.2h63.3M38.5 224.6h63.3" fill="none" stroke="#23282b" stroke-width=".2"/>
<g fill="#131516">
<path d="M38.3 241.2l5-3.4 .2 .2-5.1 3.5zM43.4 237.9l.1 .1zM43.3 237.8l6.5-4.7 .2 .3-6.5 4.6zM49.8 233.1l.1 .2zM49.8 233.1l6.4-4.3 .2 .3-6.4 4.3zM56.3 229l.1 .1zM56.2 228.8l3-2.2 .2 .3-3 2.2zM59.3 226.8l.1 .1zM59.2 226.6l2.9-2.2 .2 .3-2.9 2.2z"/>
<path d="M62.1 224.5l5.4-4.7 .1 .3-5.3 4.6zM67.5 220l.1 .1zM67.5 219.8l4.9-4.3 .1 .2-4.9 4.4zM72.5 215.6v.1zM72.3 215.5l4.7-4.4 .2 .2-4.7 4.4zM77.1 211.2l.1 .1zM81.1 207l.2 .3-4.1 4-.2-.2z"/>
<path d="M81.1 207l3.7-3.6 .2 .2-3.7 3.7zM84.8 203.4l.1 .1zM88 200.2l.2 .3-3.2 3.1-.2-.2zM88 200.2l.1 .1zM88 200.2l3.1-2.9 .2 .2-3.1 3zM91.1 197.4l.2 .1zM91.1 197.3l2.7-2.7 .1 .3-2.6 2.6z"/>
<path d="M96 192.2l.2 .2-2.3 2.5-.1-.3zM96 192.2l.1 .2zM96 192.2l2-2 .3 .3-2.2 1.9zM98.1 190.4l.2 .1zM99.9 188.1l.1 .2-1.7 2.2-.3-.3zM99.9 188v.2zM101.7 186.2l.2 .2-1.9 2-.1-.4z"/>
<path d="M38.3 240.6l5-3.3 .2 .3-5.1 3.4zM43.3 237.3l.1 .1zM43.3 237.3l6.5-4.2 .2 .3-6.5 4.2zM49.9 233.3l.1 .1zM49.8 233.1l6.4-4.3 .2 .3-6.4 4.3zM56.3 229l.1 .1zM56.2 228.8l3-2.2 .2 .3-3 2.2zM59.3 226.8l.1 .1zM59.2 226.6l2.9-2.2 .2 .3-2.9 2.2z"/>
<path d="M62.1 224.5l5.4-4.7 .1 .3-5.3 4.6zM67.5 220l.1 .1zM67.5 219.8l4.8-4.6 .2 .3-4.9 4.5zM72.3 215.2l.2 .1zM72.3 215.2l4.7-4.4 .2 .4-4.7 4.3zM77.1 211l.1 .2zM81.1 206.8l.2 .2-4.1 4.2-.2-.4z"/>
<path d="M81.1 206.8l3.7-3.7 .2 .3-3.7 3.6zM84.9 203.2l.1 .2zM88 199.7l.2 .3-3.2 3.4-.2-.3zM88 199.7l.1 .1zM88 199.7l3.1-2.9 .2 .3-3.1 2.9zM91.1 196.9l.2 .2zM93.8 193.9l.1 .2-2.6 3-.2-.2z"/>
<path d="M96 191.5l.2 .3-2.3 2.3-.1-.2zM96 191.5l.1 .1zM98 189.3l.3 .3-2.1 2.2-.2-.3zM98.1 189.4l.2 .2zM99.9 187.1l.1 .3-1.7 2.2-.3-.3zM100.7 186.2l.2 .2-.9 1-.1-.3z"/>
</g>
<path d="M85.4 204.7h11.5v6h-11.5z" fill="#fff"/>
<path d="M90.2 200l.3-.2 2.3 4.2-.3 .1z" fill="#1f1a17"/>
<path d="M89.7 198.8l2.2 1.6-1.2 .3-.7 .8z" fill-rule="evenodd" fill="#1f1a17"/>
<path d="M76.1 193h11.4v6h-11.4z" fill="#fff"/>
<path d="M87.7 194.3l3.3 1-.2 .4-3.2-1.1z" fill="#1f1a17"/>
<path d="M90 194.1l2.1 1.7-2.7 .3a1.92 1.92 0 0 0 .6-2z" fill-rule="evenodd" fill="#1f1a17"/>
<path d="M129.2 186.2h63.3v63.5h-63.3zM137.2 186.2v63.5M145.1 186.2v63.5M152.8 186.2v63.5M160.8 186.2v63.5M168.8 186.2v63.5M176.7 186.2v63.5M184.5 186.2v63.5M129.2 217.9h63.3M129.2 202h63.3M129.2 233.8h63.3" fill="none" stroke="#23282b" stroke-width=".2"/>
<g fill="#131516">
<path d="M129 227.9l5-1.6v.4l-4.9 1.6zM134 226.3v.2zM134 226.3l6.5-2.2 .1 .4-6.6 2.2zM140.5 224.1l.1 .2zM140.5 224.1l6.3-1.8 .1 .3-6.3 1.9zM146.9 222.4v.2zM146.8 222.3l3.3-1.2v.3l-3.2 1.2zM150.1 221.1v.1zM150.1 221.1l2.7-1 .1 .4-2.8 .9z"/>
<path d="M152.8 220.1l5.4-2.1 .1 .4-5.4 2.1zM158.3 218.2v.2zM158.2 218l5-2.1 .1 .3-5 2.2zM163.2 215.9l.1 .2zM163.2 215.9l4.5-1.9 .1 .3-4.5 1.9zM167.8 214.1v.2zM167.7 214l4.2-1.9 .2 .3-4.3 1.9z"/>
<path d="M171.9 212.1l3.8-1.7 .1 .3-3.7 1.7zM175.8 210.6v.1zM175.7 210.4l3.2-1.4 .1 .3-3.2 1.4zM178.9 209.1l.1 .2zM178.9 209l3-1.4 .1 .3-3 1.4zM181.9 207.6v.2zM181.9 207.6l2.5-1.2 .2 .4-2.6 1.1z"/>
<path d="M184.4 206.4l2.5-1.2 .1 .4-2.4 1.2zM186.9 205.4l.1 .2zM186.9 205.2l1.8-.9v.3l-1.7 1zM188.7 204.2v.2zM188.7 204.2l1.9-.9 .2 .3-2.1 1zM190.7 203.5l.1 .1zM190.6 203.3l1.8-.9 .2 .3-1.8 .9z"/>
<path d="M129 232.1l5-1.3v.3l-4.9 1.3zM134 230.8v.2zM134 230.8l6.5-1.4 .1 .3-6.6 1.4zM140.6 229.5v.2zM140.5 229.4l6.3-1.7 .1 .3-6.3 1.7zM146.9 227.8v.2zM146.8 227.7l3.3-1v.4l-3.2 .9zM150.1 226.7v.2zM150.1 226.7l2.7-.6 .1 .3-2.8 .7z"/>
<path d="M152.8 226.1l5.4-1.7 .1 .3-5.4 1.7zM158.3 224.5v.2zM158.2 224.4l5-1.6 .1 .3-5 1.6zM163.3 222.9v.2zM163.2 222.8l4.5-2 .1 .3-4.5 2zM167.7 220.8l.1 .2zM167.7 220.8l4.2-1.3 .1 .3-4.2 1.3z"/>
<path d="M171.9 219.5l3.8-1.5 .1 .4-3.8 1.4zM175.7 218l3.2-1.2 .1 .4-3.2 1.2zM178.9 217l.1 .2zM178.9 216.8l3-1.2 .1 .4-3 1.2zM181.9 215.6v.2zM181.9 215.6l2.6-.9 .1 .4-2.6 .9z"/>
<path d="M184.4 214.7l2.5-1 .1 .3-2.4 1.1zM186.9 213.7l1.8-.7v.4l-1.7 .6zM188.7 213.2v.2zM188.7 213l1.9-.9 .2 .3-2.1 1zM190.6 212.1l.1 .2zM190.6 212.1l1.8-.8 .2 .4-1.9 .7z"/>
</g>
<g fill="#fff">
<path d="M134.6 233.2h11.5v6.1h-11.5z"/>
<path d="M132.4 216.2h11.5v6h-11.5z"/>
</g>
<text font-size="4.2" x="175.2" y="15.8">DMN2400UV</text>
<text font-size="3.5" fill="#231f20" x="20.3" y="270.9">DMN2400UV</text>
<g font-size="2.8" fill="#131516">
<text x="32.9" y="30">2.0</text>
<text x="124.6" y="30">1.5</text>
<text x="32.9" y="45.1">1.5</text>
<text x="124.6" y="50.1">1.0</text>
<text x="32.9" y="60.8">1.0</text>
<text x="124.6" y="71.1">0.5</text>
<text x="30.3" y="76.3" transform="rotate(-90 30.3 76.3)">I , DRAIN CURRENT (A)</text>
<text x="32.9" y="76.5">0.5</text>
<text x="122.6" y="75.3" transform="rotate(-90 122.6 75.3)">I , DRAIN CURRENT (A)</text>
<text x="35.2" y="91.4">0</text>
<text x="37.4" y="94.1">0</text>
<text x="49.7" y="94.1">1</text>
<text x="62.4" y="94.1">2</text>
<text x="75.2" y="94.1">3</text>
<text x="87.4" y="94.1">4</text>
<text x="100" y="94.1">5</text>
<text x="127" y="91.2">0</text>
<text x="129.3" y="94.2">0</text>
<text x="138.3" y="94.2">0.5</text>
<text x="150.1" y="94.2">1</text>
<text x="159.4" y="94.2">1.5</text>
<text x="170.8" y="94.2">2</text>
<text x="180.4" y="94.2">2.5</text>
<text x="191.8" y="94.2">3</text>
<text x="48" y="97.3">V</text>
<text x="48.5" y="101.2">Fig. 1 Typical Output Characteristics</text>
<text x="52.8" y="97.3">, DRAIN-SOURCE VOLTAGE (V)</text>
<text x="138" y="101.7">Fig. 2 Typical Transfer Characteristics</text>
<text x="139.1" y="97.4">V</text>
<text x="144" y="97.4">, GATE SOURCE VOLTAGE (V)</text>
<text x="32.7" y="107.7">2.0</text>
<text x="124.3" y="107.8">0.8</text>
<text x="32.7" y="119.6">1.6</text>
<text x="124.3" y="123.1">0.6</text>
<text x="32.7" y="132.2">1.2</text>
<text x="124.3" y="138.6">0.4</text>
<text x="32.7" y="144.9">0.8</text>
<text x="124.3" y="154.2">0.2</text>
<text x="30.7" y="158.9" transform="rotate(-90 30.7 158.9)">, DRAIN-SOURCE ON-RESISTANCE (Ω)</text>
<text x="32.7" y="157.8">0.4</text>
<text x="30.7" y="168.5" transform="rotate(-90 30.7 168.5)">R</text>
<text x="35.1" y="169.4">0</text>
<text x="36.6" y="171.8">0</text>
<text x="47.8" y="171.8">0.4</text>
<text x="60.9" y="171.8">0.8</text>
<text x="73.6" y="171.8">1.2</text>
<text x="86.2" y="171.8">1.6</text>
<text x="99.6" y="171.8">2</text>
<text x="126.7" y="169.3">0</text>
<text x="128.6" y="172">0</text>
<text x="142.8" y="172">0.4</text>
<text x="158.6" y="172">0.8</text>
<text x="174.3" y="172">1.2</text>
<text x="189.3" y="172">1.6</text>
<text x="46.9" y="175">I , DRAIN-SOURCE CURRENT (A)</text>
<text x="51.3" y="178.3">Fig. 3 Typical On-Resistance</text>
<text x="47.3" y="181.5">vs. Drain Current and Gate Voltage</text>
<text x="34.1" y="188.6">1.6</text>
<text x="124.4" y="188.2">0.8</text>
<text x="34.1" y="199.9">1.4</text>
<text x="124.4" y="203.3">0.6</text>
<text x="34.1" y="212.6">1.2</text>
<text x="124.4" y="218.9">0.4</text>
<text x="28.8" y="224.7" transform="rotate(-90 28.8 224.7)">, DRAIN-SOURCE</text>
<text x="34.1" y="225.5">1.0</text>
<text x="28.8" y="234.3" transform="rotate(-90 28.8 234.3)">R</text>
<text x="32.6" y="240" transform="rotate(-90 32.6 240)">ON-RESISTANCE (NORMALIZED)</text>
<text x="34.1" y="238.2">0.8</text>
<text x="121.9" y="239.9" transform="rotate(-90 121.9 239.9)">, DRAIN-SOURCE ON-RESISTANCE (Ω)</text>
<text x="124.4" y="234.9">0.2</text>
<text x="34.1" y="249.9">0.6</text>
<text x="121.9" y="249.4" transform="rotate(-90 121.9 249.4)">R</text>
<text x="126.7" y="249.9">0</text>
<text x="36.2" y="252.7">-50</text>
<text x="43.8" y="252.7">-25</text>
<text x="47.1" y="256.1">T , JUNCTION TEMPERATURE (°C)</text>
<text x="53.4" y="252.7">0</text>
<text x="60.6" y="252.7">25</text>
<text x="68.7" y="252.7">50</text>
<text x="76.3" y="252.7">75</text>
<text x="83.3" y="252.7">100</text>
<text x="91.2" y="252.7">125</text>
<text x="98.3" y="252.7">150</text>
<text x="127.3" y="252.3">-50</text>
<text x="134.8" y="252.3">-25</text>
<text x="138" y="255.8">T , JUNCTION TEMPERATURE (°C)</text>
<text x="144.4" y="252.3">0</text>
<text x="151.7" y="252.3">25</text>
<text x="159.7" y="252.3">50</text>
<text x="167.3" y="252.3">75</text>
<text x="174.3" y="252.3">100</text>
<text x="182.2" y="252.3">125</text>
<text x="189.3" y="252.3">150</text>
<text x="40" y="260.1">Fig. 5 On-Resistance Variation with Temperature</text>
<text x="130.9" y="259.8">Fig. 6 On-Resistance Variation with Temperature</text>
</g>
<g font-size="2.8" fill="#1f1a17">
<text x="122.8" y="159.5" transform="rotate(-90 122.8 159.5)">, DRAIN-SOURCE ON-RESISTANCE (Ω)</text>
<text x="122.8" y="169.1" transform="rotate(-90 122.8 169.1)">R</text>
<text x="133.7" y="179.2">Fig. 4 Typical Drain-Source On-Resistance</text>
<text x="144.9" y="175.3">I , DRAIN CURRENT (A)</text>
<text x="139.1" y="182.3">vs. Drain Current and Temperature</text>
</g>
<g font-size="2.8">
<text x="100.3" y="273.5">www.diodes.com</text>
<text x="108.3" y="270.2">3 of 6</text>
</g>
<text font-size="2.8" fill="#231f20" x="186.1" y="270.6">January 2011</text>
<text font-size="2.5" x="20.3" y="274">Document number: DS31852 Rev. 7 - 2</text>
<g font-size="2.1" fill="#131516">
<text x="52.2" y="32.6">V</text>
<text x="56.8" y="32.6">= 4.5V</text>
<text x="49.5" y="38">V</text>
<text x="54.1" y="38">= 2.5V</text>
<text x="136.2" y="38.2">V</text>
<text x="140.7" y="38.2">= 5V</text>
<text x="54.3" y="45.2">V</text>
<text x="58.9" y="45.2">= 2.0V</text>
<text x="85.7" y="57.3">V</text>
<text x="90.3" y="57.3">= 1.8V</text>
<text x="31.1" y="75.4" transform="rotate(-90 31.1 75.4)">D</text>
<text x="85.7" y="75.7">V</text>
<text x="90.3" y="75.7">= 1.5V</text>
<text x="123.5" y="74.5" transform="rotate(-90 123.5 74.5)">D</text>
<text x="144.7" y="75">T</text>
<text x="147.8" y="75">= 150°C</text>
<text x="140.1" y="82.8">T</text>
<text x="142.7" y="79">T</text>
<text x="143.2" y="82.8">= 85°C</text>
<text x="145.7" y="79">= 125°C</text>
<text x="85.7" y="89.4">V</text>
<text x="90.3" y="89.4">= 1.2V</text>
<text x="157.5" y="88.7">T</text>
<text x="160.5" y="88.7">= -55°C</text>
<text x="161.1" y="84.5">T</text>
<text x="164.2" y="84.5">= 25°C</text>
<text x="49.8" y="98.2">DS</text>
<text x="140.9" y="98.3">GS</text>
<text x="172" y="128">T</text>
<text x="175" y="128">= 150°C</text>
<text x="172.7" y="136.4">T</text>
<text x="175.8" y="136.4">= 125°C</text>
<text x="172.1" y="141.3">T</text>
<text x="175.2" y="141.3">= 85°C</text>
<text x="172.6" y="148.2">T</text>
<text x="175.6" y="148.2">= 25°C</text>
<text x="172" y="155">T</text>
<text x="175" y="155">= -55°C</text>
<text x="31.6" y="166.5" transform="rotate(-90 31.6 166.5)">DS(ON)</text>
<text x="47.7" y="175.9">D</text>
<text x="76.3" y="195">V</text>
<text x="77.4" y="198">I</text>
<text x="79.8" y="198">= 1.0A</text>
<text x="80.9" y="195">= 4.5V</text>
<text x="85.4" y="206.8">V</text>
<text x="85.6" y="209.8">I</text>
<text x="88" y="209.8">= 500mA</text>
<text x="90" y="206.8">= 2.5.V</text>
<text x="132.5" y="221.2">I</text>
<text x="132.7" y="218.3">V</text>
<text x="135" y="221.2">= 500mA</text>
<text x="137.3" y="218.3">= 2.5V</text>
<text x="29.6" y="232.3" transform="rotate(-90 29.6 232.3)">DS(ON)</text>
<text x="134.8" y="235.3">V</text>
<text x="135.9" y="238.3">I</text>
<text x="138.4" y="238.3">= 1.0A</text>
<text x="139.4" y="235.3">= 4.5V</text>
<text x="122.8" y="247.4" transform="rotate(-90 122.8 247.4)">DS(ON)</text>
<text x="48.7" y="257">J</text>
<text x="139.8" y="256.6">J</text>
</g>
<g font-size="2.1" fill="#1f1a17">
<text x="137.6" y="115.3">V</text>
<text x="141.8" y="115.3">= 4.5V</text>
<text x="55.8" y="131.4">V</text>
<text x="60" y="131.4">= 1.5V</text>
<text x="67.9" y="151">V</text>
<text x="72.1" y="151">= 1.8V</text>
<text x="85.9" y="152.3">V</text>
<text x="90.1" y="152.3">= 2.5V</text>
<text x="55.4" y="165.5">V</text>
<text x="59.7" y="165.5">= 5.0V</text>
<text x="76.9" y="163.9">V</text>
<text x="81.2" y="163.9">= 4.5V</text>
<text x="123.6" y="167" transform="rotate(-90 123.6 167)">DS(ON)</text>
<text x="145.7" y="176.1">D</text>
</g>
<text font-size="2.1" fill="#231f20" x="182" y="273.2">© Diodes Incorporated</text>
<g font-size="1.8" fill="#131516">
<text x="53.6" y="33.3">GS</text>
<text x="50.8" y="38.7">GS</text>
<text x="137.6" y="38.9">DS</text>
<text x="55.7" y="45.9">GS</text>
<text x="87.2" y="58">GS</text>
<text x="87.2" y="76.4">GS</text>
<text x="146.1" y="75.7">A</text>
<text x="141.5" y="83.5">A</text>
<text x="144" y="79.7">A</text>
<text x="158.8" y="89.4">A</text>
<text x="162.4" y="85.2">A</text>
<text x="87.2" y="90.1">GS</text>
<text x="173.2" y="128.7">A</text>
<text x="174.1" y="137.1">A</text>
<text x="173.4" y="142.1">A</text>
<text x="173.8" y="148.9">A</text>
<text x="173.2" y="155.6">A</text>
<text x="77.7" y="195.7">GS</text>
<text x="78" y="198.7">D</text>
<text x="86.8" y="207.5">GS</text>
<text x="86.1" y="210.5">D</text>
<text x="133.1" y="221.9">D</text>
<text x="134" y="218.9">GS</text>
<text x="136.2" y="236">GS</text>
<text x="136.5" y="238.9">D</text>
</g>
<g font-size="1.8" fill="#1f1a17">
<text x="139" y="116">GS</text>
<text x="57.1" y="132.1">GS</text>
<text x="69.3" y="151.7">GS</text>
<text x="87.3" y="153">GS</text>
<text x="56.9" y="166.1">GS</text>
<text x="78.4" y="164.6">GS</text>
</g>
</svg>
